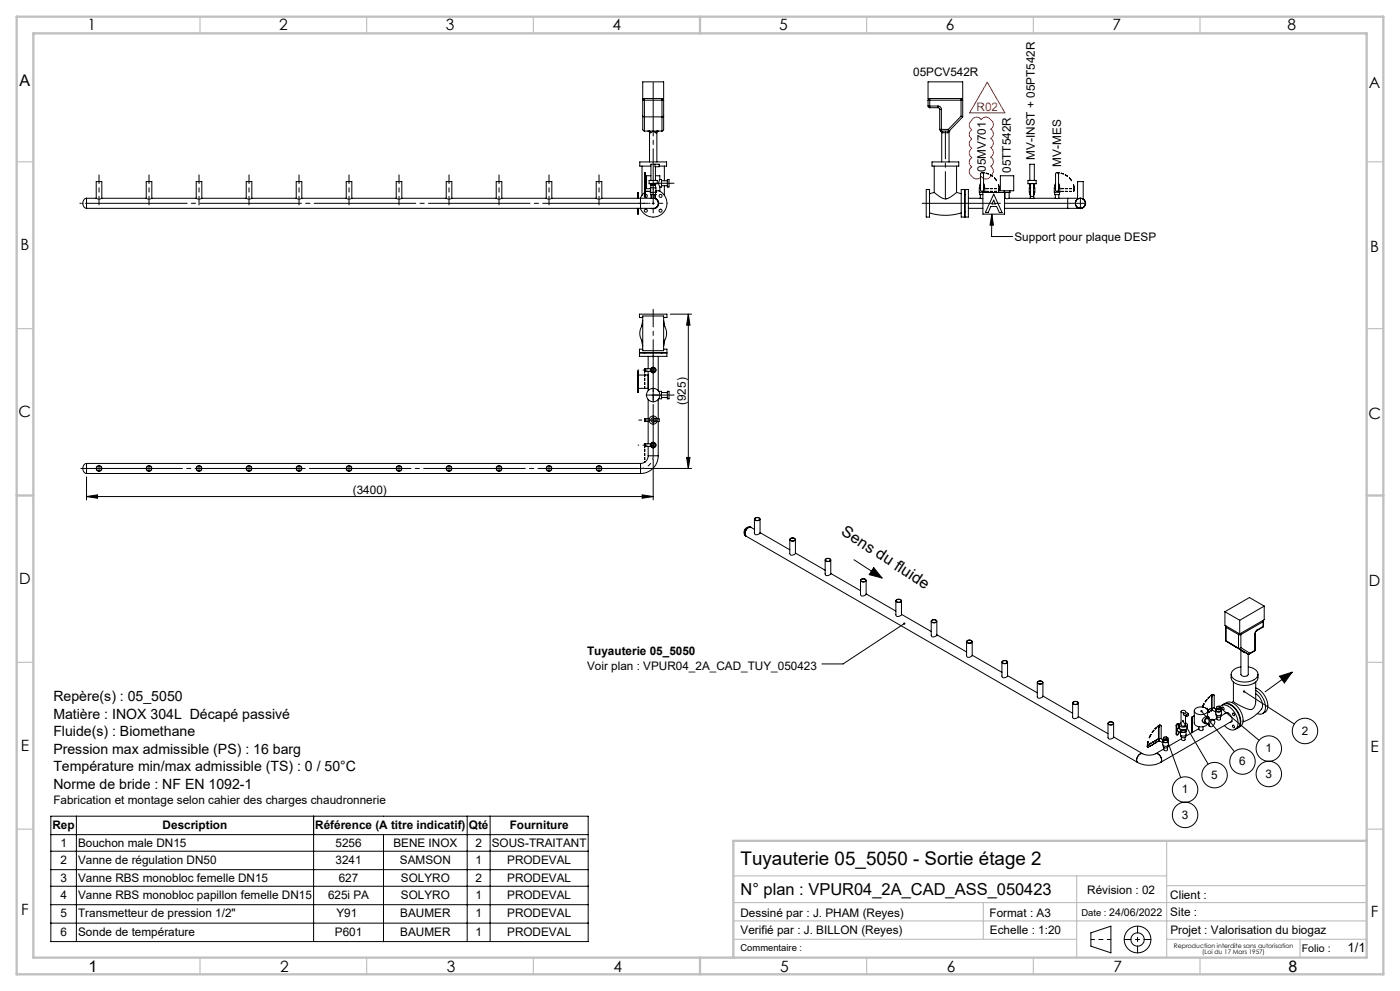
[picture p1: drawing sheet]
<svg xmlns="http://www.w3.org/2000/svg" width="420mm" height="297mm" viewBox="0 0 420 297" stroke-linecap="round" stroke-linejoin="round" font-family="sans-serif">
<g fill="none" stroke="#000" stroke-width=".3">
<path d="M192.8 34.8l.5 .2h5.4l.4-.2M192.8 30l.5-.5v.5M192.8 30h.5M192.8 30v8.8l.5 .5M192.8 24.5h6.3v5h-6.3zM193.3 39.3h5.3M193.3 30v9.3M193.3 30h5.3M194.4 39.3l.5 .5M194.8 39.3l.4 .5M194.9 39.8h.3M194.9 39.8v8.7"/>
<path d="M195.2 39.8l.3-.1a.52 .52 0 0 1 .5-.4 .52 .52 0 0 1 .5 .4l.3 .1M196.8 39.8h.3M197.1 39.8v8.7M197.1 39.3l-.3 .5M197.6 39.3l-.5 .5M198.6 30h.5M198.6 30v-.5l.5 .5M198.6 30v9.3M199.1 30v8.8l-.5 .5M278.4 31.8h.5M278.4 30h.5M278.4 31.8l.5 .5"/>
<path d="M278.4 30l.5-.5v.5M278.4 24.5h10.4v5h-10.4zM278.4 30v1.8M278.9 31.8v.5M278.9 30h9.4M278.9 30v1.8M278.9 31.8h2.5M278.9 32.3h2.5M281.4 31.8v.5M281.4 31.8l.7 .2 .3 .8M281.4 32.3l.5 .5M281.9 32.8h.5"/>
<path d="M281.9 38.8h.5M281.9 38.8l.5 .5M281.9 32.8v6M282.2 39.2h.1M282.2 39.2v.1M282.2 39.3l.3 .4M282.4 38.8v.5M282.4 39.3l.4 .5M282.4 39.3h2.3M282.4 38.8h2.1M282.4 32.8v6M282.5 39.7v8.8"/>
<path d="M282.5 39.7l.3 .1M282.8 39.8h1.6M284.5 38.8l.2 .5M284.7 39.3h.1M284.7 39.3l-.3 .5M284.7 39.3v9.2M288.3 34.8l.5 .2M288.3 30v-.5l.5 .5M288.3 30h.5M288.3 30v4.8M288.3 34.8l-3.8 4M288.8 35l-4.1 4.3"/>
<path d="M288.8 30v5M26 59.4a1.58 1.58 0 0 0-1.1 1.5 1.58 1.58 0 0 0 1.1 1.5M26 59.4v3M26 59.4h2.9M28.9 59.4a1.5 1.5 0 0 0 1.6 0M28.9 59.4v-5h1.6v5M30.5 59.4h13.4M43.9 59.4a1.5 1.5 0 0 0 1.6 0M43.9 59.4v-5h1.6v5M45.5 59.4h13.4M58.9 59.4a1.5 1.5 0 0 0 1.6 0M58.9 59.4v-5h1.6v5"/>
<path d="M60.5 59.4h13.4M73.9 59.4a1.5 1.5 0 0 0 1.6 0M73.9 59.4v-5h1.6v5M75.5 59.4h13.4M88.9 59.4a1.5 1.5 0 0 0 1.6 0M88.9 59.4v-5h1.6v5M90.5 59.4h13.4M103.9 59.4a1.5 1.5 0 0 0 1.6 0M103.9 59.4v-5h1.6v5M105.5 59.4h13.4M118.9 59.4a1.5 1.5 0 0 0 1.6 0M118.9 59.4v-5h1.6v5"/>
<path d="M120.5 59.4h13.4M133.9 59.4a1.5 1.5 0 0 0 1.6 0M133.9 59.4v-5h1.6v5M135.5 59.4h13.4M148.9 59.4a1.5 1.5 0 0 0 1.6 0M148.9 59.4v-5h1.6v5M150.5 59.4h13.4M163.9 59.4a1.5 1.5 0 0 0 1.6 0M163.9 59.4v-5h1.6v5M165.5 59.4h13.4M178.9 59.4a1.5 1.5 0 0 0 1.6 0M178.9 59.4v-5h1.6v5"/>
<path d="M180.5 59.4h11.7M191.3 59.4v-1.7l.1 1.7M192.2 59.4h3.3a1.59 1.59 0 0 1 2 1.7 1.59 1.59 0 0 1-2.2 1.3h-3.1M192.2 59.4v3M192.6 49.8v8.7M193.4 58.5v.4h.2v-.4M193.4 57.7l-1.3 1.7M193.4 51.9v.2M193.4 52.4v.4M193.4 53.3v.8M193.4 55.4v2M193.4 56.9v.5"/>
<path d="M193.4 55.4v1.5M193.4 51.8h.1M193.4 51.7h.2v.5M193.4 51.8v.1M193.4 52.1v.3M193.4 52.8v.5M193.4 54.1v1.3M193.4 57.4v1.1M193.4 58.5h.2M193.4 52.1h.1M193.4 52.8h.1M193.4 54.1h.1"/>
<path d="M193.4 52.2h.2M193.4 54.1v.1M193.4 57.4h.1M193.6 58.3a.45 .45 0 0 1 .6 .4 .45 .45 0 0 1-.6 .4 .45 .45 0 0 1-.2-.6M193.6 56.5h1.5M193.6 52.2v4.7h-.2M193.6 57.3v1.2M193.9 57.3l-.3 .2M194.7 54.1h2.5v1h-2.5zM195.1 57.3l.1 .4M195.1 56.6v-.3h1.7v1.4h-.1M195.1 57.3v.3h1.7"/>
<path d="M195.1 56.6v.7M195.1 57.3l-1.7 .1M195.2 58.3h.1M195.2 58.3h1.5M195.2 58.3l.1 1.1M195.2 57.6v.7M195.3 49.8h-3.4v-1.3h8.1v1.3h-2.2M195.3 52.7h-1.3v3.8M195.3 55.1v.5M195.3 55.2h1.3M195.3 55.5h1.3M195.4 55.5v.1"/>
<path d="M195.4 58.3v1.1M195.6 55.2v.3M196.3 55.2v.3M196.5 55.5v.1M196.5 58.3v1.2M196.5 49.2h-1.2v4.9M196.5 49.2h1.3v.8h-1.3zM196.6 59.4a1.62 1.62 0 0 1 .9 2.1 1.62 1.62 0 0 1-2.1 .9M196.6 59.5a1.59 1.59 0 0 1 .8 2 1.59 1.59 0 0 1-1.9 .9M196.6 52.7h1.4v1.1M196.6 50v4.1M196.6 55.1l.1 1.2"/>
<path d="M196.7 58.3h.1M196.7 55.6h-1.5v.7M196.7 58.3l-.1 1.3M196.7 57.6v.7M197.7 57.2a4.1 4.1 0 0 1 1.1 6.7 4.1 4.1 0 0 1-6.7-1.5M198 53.8a2 2 0 0 0 0 2.2M198 53.8h.5v2.2h-.5M198 56v1.2h-1.2M198.5 55.7h1.7M198.5 54.2h1.7M199.3 49.8v4.4M199.3 55.7v2.8"/>
<path d="M200.2 53.8h.5v2.2h-.5zM277.9 56.8h1v8.3h-1zM279.6 48.5h8v1.3h-8zM280.3 57.7l-1.4 .4M280.3 49.8v7.9M280.3 57.7l.1 .1a6.7 6.7 0 0 0 3.5 1.8l1.1-.5 2-1.4M287 57.7l1.4 .4M287 49.8v7.9M288.4 56.8h1v8.3h-1zM289.4 58.4h.2M289.6 56.8h.9v8.3h-.9zM290.5 59.4h3.6"/>
<path d="M293.9 57.6v.7h1M294.1 59.4l.8 .1M294.1 55.5v.1M294.1 58.3v1.1M294.2 56.3h-.4v1.3h1.7v-1.3h-.4M294.2 55.6h-.3v.7M294.2 55.2v.3M294.6 57.3h.6M294.6 57.3v.1M294.9 57.7h6.5v6.5h-6.5zM295 56.9l-.4 .4M295 56.9h.1"/>
<path d="M295.1 56.9v-4.7l-.3-.4h.4a.77 .77 0 0 0-1 .4v4.7l.4 .5M295.1 55.6h.2v.7M295.1 56.5h.1h-.1M295.1 55.2v.3M295.1 55.5v.1M295.2 57.3v.1M295.3 57.6v.1M295.9 51.9l.6 .2zM295.9 57.3h.6M295.9 56.5h.6zM295.9 57.3v.1M296.5 52.1h.1"/>
<path d="M296.5 57.3v.1M297.1 52.4l.6 .4zM297.1 57.3h.6M297.1 56.5h.6zM297.1 57.3v.1M297.7 52.8h.1M297.7 57.3v.1M298.1 58.2l2.5 5.5h-.8l-.8-1.8h-1.7l-.9 1.8h-.8zM298.1 60l.5 1.1h-1zM298.3 53.3l.6 .9zM298.3 57.3h.6M298.3 56.5h.6z"/>
<path d="M298.3 57.3v.1M298.9 57.3v.1M299.6 55.4l.2 1.5-.2 .5 .2-.4zM300.1 52.7h4v4.5h-4zM301.2 57.2v.5h1.8v-.5M301.4 59.4h.1M301.5 59.4h1.2M301.5 59.4v-1.7h1.2v1.7M301.6 57.7h.1M302.6 57.7h.1M302.7 59.4h6.4M308.9 55.6h.3"/>
<path d="M308.9 57.6v.7h.3M308.9 54.1v-4.9h1.4v4.9M308.9 55.1v1.2M309.1 59.4h1M309.1 58.3v1.1M309.2 56.3h-.4v1.3h.4M309.3 55.1h-.9v-1h2.4v1h-.9M309.3 55.1l.5-.1 .3 .4v3.2l-.4 .3-.5-.4zM310.1 56.3h.4v1.3h-.4M310.1 55.6h.2v.7M310.1 59.4h6.5M310.1 58.3v1.1"/>
<path d="M310.3 55.1v.5M310.3 57.6v.7h-.2M316.4 57.6v.7h1.4v-.7M316.6 59.4h1M316.6 55.5v.1M316.6 58.3v1.1M316.7 56.3h-.4v1.3h1.7v-1.3h-.4M316.7 55.6h-.3v.7M316.7 55.2v.3M317.1 57.3h.6M317.1 57.3v.1M317.5 56.9l-.4 .4"/>
<path d="M317.5 56.9h.1M317.6 56.9v-4.7l-.3-.4h.4a.77 .77 0 0 0-1 .4v4.7l.4 .5M317.6 55.6h.2v.7M317.6 56.5h.1h-.1M317.6 55.2v.3M317.6 59.4h2.7M317.6 55.5v.1M317.6 58.3v1.1M317.7 57.3v.1M318.4 51.9l.6 .2zM318.4 57.3h.6M318.4 56.5h.6z"/>
<path d="M318.4 57.3v.1M319 52.1h.1M319 57.3v.1M319.6 52.4l.6 .4zM319.6 57.3h.6M319.6 56.5h.6zM319.6 57.3v.1M320.2 52.8h.1M320.2 57.3v.1M320.3 59.4h3M320.3 59.4v3M320.8 53.3l.6 .9z"/>
<path d="M320.8 57.3h.6M320.8 56.5h.6zM320.8 57.3v.1M321.4 57.3v.1M322.1 55.4l.2 1.5-.2 .5 .2-.4zM323.3 54.4h1.7v5.3a1.51 1.51 0 0 1 .2 2.2 1.51 1.51 0 0 1-2.2 0 1.51 1.51 0 0 1 .3-2.2zM26 62.4h166.2M191.3 62.4v1.8l.1-1.8M195.8 60.9h.3M196 60.8v.3M278.9 63.8a15.9 15.9 0 0 0 9.5 0M289.4 63.5h.2"/>
<path d="M290.5 62.4h4.4M297.6 64.2l-.1 6.7h6.3M297.6 64.2l.4 3.3h-1zM301.4 62.4h18.9M320.3 62.4h3.8M324 60.9h.2M324.1 60.8v.3M192.8 96.1l-.3 1.8M192.8 97.4a4 4 0 0 0 0 5M192.8 94.7h6.3v10.4h-6.3zM192.8 95.1h-1v-1h8.3v1h-1M199.1 96.1l.3 1.8"/>
<path d="M199.1 97.4a4 4 0 0 1 0 5M201.1 94.1h6.4M206.5 94.1v46.3M206.5 94.1l.5 3.4h-1zM191.3 111.1l.1 6.5zM191.4 116.4h3M191.4 112.4h3M191.8 105.8h8.3v1h-8.3zM192.5 101.9l.3 1.8M192.8 104.6h-1v1h8.3v-1h-1M193.4 112.1v.7zM193.4 113.4v.6z"/>
<path d="M193.4 114.6v.6zM193.4 115.8v.3zM193.4 110.9v.6zM193.4 105.6v.2M193.6 110.4v.9h-.2M193.6 111.3h1.6M194.4 106.8v3.7M194.4 111.3v5.8M194.4 119.7v5.8M195.2 110.5l-1.8-.1v.5M195.6 110.3h.7l.3 .6-.3 .6h-.7l-.3-.6zM195.8 118.4h.3"/>
<path d="M195.8 110.9h.3M196 110.8v.2M196 118.3v.2M197.5 106.8v10.3M197.5 119.7v5.8M197.6 117.3h.9v2.2h-.9M198.5 119.1h1.7M198.5 117.6h1.7M198.5 105.6v.2M199.4 101.9l-.3 1.8M200.2 117.3h.5v2.2h-.5zM26 138.9a1.58 1.58 0 0 0-1.1 1.5 1.58 1.58 0 0 0 1.1 1.5"/>
<path d="M26 138.9v3M26 138.9h166.2M192.2 138.9v3M193.4 138.5l-1.2 .4M193.4 134.6v.7zM193.4 135.9v.6zM193.4 137.1v.6zM193.4 138.3v.3zM193.4 133.4v.6zM193.6 125.4v.9h-.2v-.9l1.4 .1M193.6 132.9v.9h-.2M193.6 126.3h1.2"/>
<path d="M193.6 133.8h1.6M194.4 136.6l-.2 1-.8 .9M194.4 136.6h3.1M194.4 126.3v6.7M194.4 133.8v2.8M195.2 133l-1.8-.1v.5M195.5 125.4l.5-.2 .5 .3h1.3v.8h-1.3a.67 .67 0 0 1-1 .1 .67 .67 0 0 1 0-1zM195.6 132.8h.7l.3 .6-.3 .6h-.7l-.3-.6zM195.8 125.9h.3M195.8 133.4h.3M196 125.8v.2M196 133.3v.2"/>
<path d="M196 137.6v12.2M197.1 125.5a1.22 1.22 0 0 0-1.9-.6 1.22 1.22 0 0 0 0 2 1.22 1.22 0 0 0 1.9-.6M197.5 126.3v10.3M197.5 136.6a5.3 5.3 0 0 1-5.3 5.3M206 137.1h1l-.5 3.3zM26 148.8l3.3-.5v1zM26 142.9v6.9M26 148.8h170M26 141.9h166.2M29.6 140.4h.2M29.7 140.3v.2M44.6 140.4h.2"/>
<path d="M44.7 140.3v.2M59.6 140.4h.2M59.7 140.3v.2M74.6 140.4h.2M74.7 140.3v.2M89.6 140.4h.2M89.7 140.3v.2M104.6 140.4h.2M104.7 140.3v.2M119.6 140.4h.2M119.7 140.3v.2M134.6 140.4h.2"/>
<path d="M134.7 140.3v.2M149.6 140.4h.2M149.7 140.3v.2M164.6 140.4h.2M164.7 140.3v.2M179.6 140.4h.2M179.7 140.3v.2M192.7 148.3l3.3 .5-3.3 .5zM193.2 140.4h14.3M225.3 158a1.53 1.53 0 0 0-1.9 .7 1.53 1.53 0 0 0 .4 2M225.3 158a1.74 1.74 0 0 0-1.5 2.7M225.3 158l1 .7"/>
<path d="M226.3 155.6v4.1a.95 .95 0 0 0 1.7 0v-4.1M226.5 155.3a.82 .82 0 0 1 .9-.3 .82 .82 0 0 1 .5 .8 .85 .85 0 0 1-.9 .3 .85 .85 0 0 1-.6-.7zM226.5 155.4a.73 .73 0 0 1 .8-.3 .73 .73 0 0 1 .5 .7 .73 .73 0 0 1-.8 .2 .73 .73 0 0 1-.5-.6zM228 159.6l8.9 5.2M223.8 160.7l117.5 67.8M236.9 161.7v4.2a.95 .95 0 0 0 1.7 0v-4.2M237.1 161.4a.82 .82 0 0 1 .9-.2 .82 .82 0 0 1 .5 .7 .85 .85 0 0 1-.9 .3 .85 .85 0 0 1-.6-.7zM237.1 161.5a.73 .73 0 0 1 .8-.3 .73 .73 0 0 1 .5 .7 .73 .73 0 0 1-.8 .3 .73 .73 0 0 1-.5-.7zM238.6 165.7l8.9 5.2M247.5 167.8v4.2a.95 .95 0 0 0 1.7 0v-4.2M247.7 167.6a.82 .82 0 0 1 .9-.3 .82 .82 0 0 1 .5 .7 .85 .85 0 0 1-.9 .3 .85 .85 0 0 1-.6-.7zM247.7 167.6a.73 .73 0 0 1 .8-.3 .73 .73 0 0 1 .6 .7 .73 .73 0 0 1-.9 .3 .73 .73 0 0 1-.5-.7z"/>
<path d="M249.2 171.9l9 5.1M256.2 167.8l8.4 5.4M258.2 173.9v4.2a.95 .95 0 0 0 1.6 0M258.3 173.7a.82 .82 0 0 1 .9-.3 .82 .82 0 0 1 .5 .8 .85 .85 0 0 1-.9 .2 .85 .85 0 0 1-.6-.7zM258.3 173.7a.73 .73 0 0 1 .8-.2 .73 .73 0 0 1 .6 .6 .73 .73 0 0 1-.8 .3 .73 .73 0 0 1-.6-.7zM259.8 178l9 5.1M259.8 173.9v4.2M262.1 170.1l2.5 3.1-3.8-1zM268.9 179.8a.82 .82 0 0 1 .9-.3 .82 .82 0 0 1 .5 .8 .85 .85 0 0 1-.9 .3 .85 .85 0 0 1-.6-.7zM268.9 179.9a.73 .73 0 0 1 .8-.3 .73 .73 0 0 1 .6 .7 .73 .73 0 0 1-.8 .2 .73 .73 0 0 1-.6-.6zM268.8 180.1v4.1a.95 .95 0 0 0 1.6 0v-4.1M270.4 184.1l9 5.2"/>
<path d="M271.3 186.9l-18.4 12.1h-6.3M279.4 186.2v4.2a.95 .95 0 0 0 1.7 0v-4.2M279.5 185.9a.82 .82 0 0 1 .9-.2 .82 .82 0 0 1 .6 .7 .85 .85 0 0 1-.9 .3 .85 .85 0 0 1-.7-.7zM279.5 186a.73 .73 0 0 1 .8-.3 .73 .73 0 0 1 .6 .7 .73 .73 0 0 1-.8 .3 .73 .73 0 0 1-.6-.7zM281.1 190.2l8.9 5.2M290 192.3v4.2a.95 .95 0 0 0 1.7 0v-4.2M290.1 192a.82 .82 0 0 1 .9-.2 .82 .82 0 0 1 .6 .7 .85 .85 0 0 1-.9 .3 .85 .85 0 0 1-.7-.7zM290.2 192.1a.73 .73 0 0 1 .8-.3 .73 .73 0 0 1 .5 .7 .73 .73 0 0 1-.8 .3 .73 .73 0 0 1-.5-.7zM291.7 196.4l8.9 5.1M300.6 198.4v4.2a.95 .95 0 0 0 1.7 0v-4.2M300.7 198.2a.82 .82 0 0 1 .9-.3 .82 .82 0 0 1 .6 .8 .85 .85 0 0 1-.9 .2 .85 .85 0 0 1-.6-.7zM300.8 198.2a.73 .73 0 0 1 .8-.2 .73 .73 0 0 1 .5 .6 .73 .73 0 0 1-.8 .3 .73 .73 0 0 1-.5-.7z"/>
<path d="M367.5 183.3l4.4 2.6M367.5 183.3v4.1l4.4 2.6M367.7 187.8l.1 4.3M367.7 187.8l.1 .2M367.7 187.6v.2M367.8 192.1l2.9 1.8M367.8 188l3.8 2.2M367.8 188v4.1M367.8 192.1l3.8 2.2M367.9 187.7l-.1 .3M370.7 193.9h.1M370.7 193.9l3.8 2.2"/>
<path d="M371.6 190.2h.7M371.6 190.2v4.1M371.6 194.3l2.9 1.8M371.7 189.8l-.1 .4M371.9 185.9v4.1M372.1 194.7l.2 .2M372.2 189.8l.1 .4M372.3 194.1l-.7 .2M372.3 190.2v3.9M372.3 194.1l2.7 1.7M372.3 194.9v7.2a1.27 1.27 0 0 0 2.2 0v-6M372.3 199.9a2.68 2.68 0 0 0-2.9 2.6 4.9 4.9 0 0 0 6 1.6 1.97 1.97 0 0 0 1.7-2.9l-1.1-.9-1.5-.4"/>
<path d="M372.3 194.9l1.1 .7M373.4 195.4v.2M373.6 195.6h-.2M375 195.8l-.5 .3M376.3 195.1l-1.5 1M376.4 194.9l-.1 .2M376.4 190v4.9M376.4 194.9l-1.4 .9M376.6 194.7l-.3 .4M376.6 189.8l-.2 .2M376.6 194.7l-.2 .2M376.6 189.8v4.9"/>
<path d="M377 189l-.4 .8M377.1 188.8l-.5 .6-.2 .6M377.1 188.8l-.1 .2M378.8 186l.1 .3M378.8 188l-1.8 1M378.9 187.8l-.1 .2M378.9 186.3l-6.6 3.9M378.9 186.3v1.5M378.9 187.8l-1.8 1M379 185.9l.1 .2M379.1 187.6l-.3 .4M379.1 186.1l-.2 .2"/>
<path d="M379.1 187.6l-.2 .2M379.1 186.1v1.5M379.3 181.6l-7.4 4.3M379.3 181.6l-4.5-2.5-7.3 4.2M379.3 181.6v4.1l-7.4 4.3M302.3 202.5l8.9 5.1M311.2 204.6v4.1a.95 .95 0 0 0 1.7 0v-4.1M311.3 204.3a.82 .82 0 0 1 .9-.3 .82 .82 0 0 1 .6 .8 .85 .85 0 0 1-.9 .3 .85 .85 0 0 1-.6-.7zM311.4 204.4a.73 .73 0 0 1 .8-.3 .73 .73 0 0 1 .5 .6 .73 .73 0 0 1-.8 .3 .73 .73 0 0 1-.5-.6zM312.9 208.6l8.9 5.2M321.8 210.7v4.2a.95 .95 0 0 0 1.7 0v-4.2M321.9 210.4a.82 .82 0 0 1 .9-.3 .82 .82 0 0 1 .6 .8 .85 .85 0 0 1-.9 .3 .85 .85 0 0 1-.6-.7z"/>
<path d="M322 210.5a.73 .73 0 0 1 .8-.3 .73 .73 0 0 1 .5 .7 .73 .73 0 0 1-.8 .2 .73 .73 0 0 1-.5-.6zM323.5 214.7l8.9 5.2M332.4 216.8v4.2a.95 .95 0 0 0 1.7 0v-4.2M332.5 216.5a.82 .82 0 0 1 .9-.2 .82 .82 0 0 1 .6 .7 .85 .85 0 0 1-.9 .3 .85 .85 0 0 1-.6-.7zM332.6 216.6a.73 .73 0 0 1 .8-.3 .73 .73 0 0 1 .5 .7 .73 .73 0 0 1-.8 .3 .73 .73 0 0 1-.5-.7zM345.7 219.4v.1M346.1 218.9h.1M346.1 218.9l-.4 .6M346.1 218.9l-.4 .5M346.5 218.4h.1M347 218l-.4 .4M347 218l-.5 .4"/>
<path d="M347.4 217.6h.1M347.4 217.6v.1M347.5 217.6v.1M347.5 217.9l.2 .1M347.5 217.9v3.9M347.7 217.5l-.2 .4M347.7 218l.2-.5 .4-.1 .1 4M347.7 218v3.9M347.9 217.3l.4 .1M347.9 217.3l-.5 .3M347.9 217.3v.1M347.9 217.4l-.4 .3"/>
<path d="M347.9 217.4l-.4 .2M352.8 220l.3 .3M352.8 217.4l.2 .1M352.8 220l.2 .1M352.8 217.4v2.6M353 217.5l.2-.4 .4-.1 .1 1.3M353 217.5v2.6M353.6 217l-.5-.1-.3 .5M353.7 219.3l-.2 .8-.3 .2-.2-.2M353.8 217.2v.8a1.41 1.41 0 0 0 2.4 0v-.8M354.1 219v1.1a.97 .97 0 0 0 1.7 0v-1.1M354.3 218.6v.4a.82 .82 0 0 0 1.4 0v-.4"/>
<path d="M354.3 218.8a.78 .78 0 0 0 .5 .8 .78 .78 0 0 0 .9-.3v-.5M354.3 218.7l-.9-.4-.3 .4v.3l1 .6M354.3 213.3v3.9a.78 .78 0 0 0 1.4 0v-2.6M354.3 216.6a.65 .65 0 0 0-.5 .8 .65 .65 0 0 0 .8 .5 .98 .98 0 0 0 1.1 0 .98 .98 0 0 0 .4-1l-.4-.3M354.4 218.7l.6 .2 .6-.2M354.9 216.1l7.5 12.9M355.1 213.6l.9 .6M355.1 213.6v.7l.9 .5M355.6 213.3a.65 .65 0 0 0-.6-.4 .65 .65 0 0 0-.6 .5l.7 .2M355.6 213.3l.9 .5M355.7 213.3h.1M356 214.2v.6"/>
<path d="M356.5 213.8l-.5 .4M356.5 213.8v.7l-.5 .3M357.6 214.9v.1M357.6 214.9v4.7M357.6 215v4.6M358.3 213v3.7a2.38 2.38 0 0 0 4 .2M358.3 214.5l-.7 .4M358.3 214.6l-.7 .4M358.5 212.5a2.49 2.49 0 0 1 3.8 .5 2.37 2.37 0 0 1-3.6 .7l-.4-.6zM359.6 217.8l.1 .8 .7 .4 .5-.3v-.9M359.7 218.4l-4 2.3M360.4 213.1l9.9 12.2"/>
<path d="M360.7 211.9h.1M360.7 211.8h.1M360.7 211.8v.1M361.2 211l-.5 .8M361.6 210.2v.1M361.6 210.3h.1M362 209.7l-.4 .5M362 209.7h.1M362.1 209.7l-.5 .6M362.2 212.3l-.2 .1M362.2 212.3v.4M362.3 216.9h.1"/>
<path d="M362.3 213v1.7M362.5 212.8h.1M362.5 213.5h.1M362.6 214.9l-.5-.3-.6 .3a1.01 1.01 0 0 0-.7 .7 1.01 1.01 0 0 0 .2 1l.5 .3M362.9 215.5a.61 .61 0 0 0-.6-.7 .61 .61 0 0 0-.7 .5 .8 .8 0 0 0-.4 .9 .8 .8 0 0 0 .7 .7l.2-.1M362.9 208.8l-.4 .4M362.9 212.5v.1M362.9 213.2v.1M362.9 208.8h.1M362.9 213.3l-.4 .2M362.9 212.6l-.4 .2M363.2 215.7l-.8-.5a.87 .87 0 0 0-.7 1.3l.8 .5"/>
<path d="M363.3 208.4l.1 .1M363.3 212.3h.1M363.3 213h.1M363.4 208.5h.1M363.4 212.3h.1M363.4 213h.1M363.4 216.1a.65 .65 0 0 1 1-.1 .65 .65 0 0 1-.1 1 .79 .79 0 0 1-.5 .7 .79 .79 0 0 1-.9-.2l.1-.7zM363.5 212.2l-.2 .1M363.5 208.7l.1 .1M363.5 212.3l.1 .4M363.5 212.2h.1M363.5 208.7v3.5"/>
<path d="M363.5 212.2l-.1 .1M363.5 212.2v.1M363.5 212.6l1.3 .8M363.6 208.4l-.1 .3M363.6 208.8l.2-.5h.4l.1 3.9M363.6 208.8v3.9M363.7 212.8l-.4 .2M363.7 212.8l-.3 .2M363.8 208.2h.4M363.8 208.2l-.5 .2M363.8 208.2h.1M363.8 208.2l-.4 .3"/>
<path d="M364.2 215.8l-.3-.2a1.3 1.3 0 0 0-1.2 2l.4 .2M364.8 212.9v1.1a.97 .97 0 0 0 1.6 0v-1.1M364.9 212.6l-.8-.5-.5 .6M364.9 212.3v.6a.82 .82 0 0 0 1.4 0v-.6M364.9 212.7a.78 .78 0 0 0 .5 .8 .78 .78 0 0 0 .9-.4v-.4M364.9 214.3v.3a.82 .82 0 0 0 1.4 0M364.9 212.2a.65 .65 0 0 0 .7 .5 .65 .65 0 0 0 .6-.5M364.9 212.1l.5 .3M364.9 212.1v.3l.5 .3M365.1 214.8v.8l.6 .2 .4-.2v-.8M365.1 215.3l-.9 .5M365.4 212.4v.3"/>
<path d="M365.8 211.9l11.9 10M365.8 212.6h-.2M366 211.8a2.4 2.4 0 0 1 3.6 .8 5 5 0 0 1 1.3 5.7 2.5 2.5 0 0 1-3.6-.9M366.1 212.3l-.7 .1M366.1 212.3v.3M366.1 212.6l-.7 .1M366.2 211.9l-.4-.3-.7 .1-.2 .4M366.2 211.9l-.1 .4M366.2 211.9v.3M366.2 212.2l-.1 .4M366.3 214.3v.3M366.4 211.5l.7-.4a3.6 3.6 0 0 1 4.1 2.3 3.6 3.6 0 0 1 0 4.8l-.6 .4"/>
<path d="M366.7 212a.4 .4 0 0 1 .5 .2 .4 .4 0 0 1-.2 .5zM367.2 211a3.4 3.4 0 0 1 4 2.1 3.8 3.8 0 0 1 .2 5l-.1 .1M367.2 211l.7-.4a3.6 3.6 0 0 1 4.2 2.4 3.6 3.6 0 0 1 0 4.7l-.7 .4M367.4 213.9a1.01 1.01 0 0 1 1.8 .4 1.22 1.22 0 0 1-.3 2.2M368 213.6l-1.7 .9M368 213.5l-.1 .1M368 213.5v.1M369.4 202.1v1a3.8 3.8 0 0 0 4.5 2.3 3.3 3.3 0 0 0 3.5-2.3v-1M369.5 216.2l-21.3 12.3M369.8 213.8a.4 .4 0 0 1 .5 .2 .4 .4 0 0 1-.2 .5zM369.8 217.4a.4 .4 0 0 1 .5 .2 .4 .4 0 0 1-.2 .5zM370 210.2l-.4 .4"/>
<path d="M370 204.4v5.8l1.7 1.1a6.9 6.9 0 0 0 4 1.2 2.71 2.71 0 0 0 1-2.3v-5.8M373.2 207.2l15.1 9.8M376.7 207.9a3.8 3.8 0 0 1 1.7 4.6 11.7 11.7 0 0 1-5.5 3.8M376.7 206.9a5.6 5.6 0 0 1 2.6 6.5l-1 .6-1.1-.1M376.7 206.2a5.7 5.7 0 0 1 3.4 6.7l-1.3 .9M383.9 202.7l3.7-1.2-2.3 3.2zM387.6 201.5l-8.1 5.8M334.1 220.9l8.7 5a1.75 1.75 0 0 0-1.5 2.6M341.3 228.5a7.4 7.4 0 0 0 6.9 0M344.2 223.7l.1 .2M344.2 223.7h.1M344.2 223.7l.2 .2"/>
<path d="M344.3 223.9h.1M344.4 223.9h.1M344.4 222.3l-.2 1.4M344.4 222.3l-.1 1.2 .1-.2M344.4 223.3v.6M344.4 223.3l-.1 .1M344.8 221h.1M344.8 223h.1M344.8 221v.1M344.8 223.7h.1M345.3 220.1l-.5 .9M345.3 220.1l-.5 1"/>
<path d="M345.3 222.8l-.5 .2M345.3 222.8h.1M345.3 223.4l-.5 .3M345.7 223.2h.1M345.7 222.5h.1M346.1 222.2l-.4 .3M346.1 222.2h.1M346.1 222.2v.1M346.1 222.9v.1M346.1 222.9l-.4 .3M346.5 222h.1M346.5 222.7l.5-.3z"/>
<path d="M346.7 225.9l-1.5 .4-1.5-.1a1.68 1.68 0 0 0-2.2 .2 1.68 1.68 0 0 0-.2 2.1M346.7 225.9a1.74 1.74 0 0 1 1.5 2.6M346.7 225.9a1.75 1.75 0 0 1 1.5 2.6M347 221.7l-.4 .3M347 221.7v.1M347 222.4v.1M347 221.7l-.5 .3M347.4 222.2l.4-.2-.3 .2M347.4 221.5h.1M347.4 222.2h.1M347.5 221.5h.1M347.5 222.2h.1"/>
<path d="M347.5 221.4l-.1 .1M347.5 221.8l.2 .1M347.5 221.4h.1M347.6 221.4l-.1 .1M347.6 221.8l1.2 .8M347.8 222l-.3 .2M348.8 222.1v1.1a.97 .97 0 0 0 1.7 0v-1.1M349 221.8l-.8-.5-.5 .6M349 221.5v.6a.82 .82 0 0 0 1.4 0v-.6M349 221.8a.78 .78 0 0 0 .5 .9 .78 .78 0 0 0 .9-.4v-.5M349 223.4v.4a.82 .82 0 0 0 1.4 0M349 221.3a.65 .65 0 0 0 .7 .6 .65 .65 0 0 0 .6-.6"/>
<path d="M349 221.3l.5 .3M349 221.3v.3l.5 .2M349.1 224l.1 .8 .6 .2 .4-.2v-.8M349.1 224.5l-2.4 1.4M349.5 221.6v.2M349.9 221.8h-.2M349.9 221.2l4.3 11.9M350.2 221.5l-.7 .1M350.2 221.5v.2M350.2 221.7l-.7 .1M350.3 221.1l-.4-.3-.7 .1-.2 .4M350.3 221.1l-.1 .4"/>
<path d="M350.3 221.1l-.1 .6M350.4 223.4v.4M354.3 220.4l.2 .6M354.5 221v.7l.6 .2 .4-.2v-.7M354.5 221.4l-4.1 2.3M355.7 220.4l-.2 .6h-1M15.3 244.6h161.2v37.6h-161.2zM15.3 250.1h161.2M15.3 255.1h161.2M22.9 244.6v37.6M94.1 244.6v37.6M115.1 250.1v32.1"/>
<path d="M140.2 244.6v37.6M147 244.6v37.6M15.3 260.6h161.2M15.3 265.6h161.2M15.3 271.1h161.2M15.3 276.7h161.2M327.3 279.6l6-2v8l-6-2z"/>
<circle cx="198.2" cy="58.7" r=".45"/>
<circle cx="193.7" cy="63.1" r=".45"/>
<circle cx="198.2" cy="63.1" r=".45"/>
<circle cx="324.1" cy="60.9" r="1.51"/>
<circle cx="196" cy="110.9" r=".84"/>
<circle cx="196" cy="110.9" r=".71"/>
<circle cx="196" cy="118.4" r="2"/>
<circle cx="196" cy="133.4" r=".84"/>
<circle cx="196" cy="133.4" r=".71"/>
<circle cx="29.7" cy="140.4" r=".84"/>
<circle cx="29.7" cy="140.4" r=".74"/>
<circle cx="44.7" cy="140.4" r=".74"/>
<circle cx="44.7" cy="140.4" r=".84"/>
<circle cx="59.7" cy="140.4" r=".74"/>
<circle cx="59.7" cy="140.4" r=".84"/>
<circle cx="74.7" cy="140.4" r=".84"/>
<circle cx="74.7" cy="140.4" r=".74"/>
<circle cx="89.7" cy="140.4" r=".74"/>
<circle cx="89.7" cy="140.4" r=".84"/>
<circle cx="104.7" cy="140.4" r=".74"/>
<circle cx="104.7" cy="140.4" r=".84"/>
<circle cx="119.7" cy="140.4" r=".84"/>
<circle cx="119.7" cy="140.4" r=".74"/>
<circle cx="134.7" cy="140.4" r=".74"/>
<circle cx="134.7" cy="140.4" r=".84"/>
<circle cx="149.7" cy="140.4" r=".74"/>
<circle cx="149.7" cy="140.4" r=".84"/>
<circle cx="164.7" cy="140.4" r=".74"/>
<circle cx="164.7" cy="140.4" r=".84"/>
<circle cx="179.7" cy="140.4" r=".74"/>
<circle cx="179.7" cy="140.4" r=".84"/>
<circle cx="391.5" cy="219.1" r="3.8"/>
<circle cx="355.5" cy="236.6" r="3.8"/>
<circle cx="364.4" cy="232.3" r="3.8"/>
<circle cx="372.7" cy="228.2" r="3.8"/>
<circle cx="380.6" cy="224.3" r="3.8"/>
<circle cx="380.6" cy="232" r="3.8"/>
<circle cx="355.5" cy="244.2" r="3.8"/>
<circle cx="341.3" cy="281.6" r="4"/>
<circle cx="341.3" cy="281.6" r="2"/>
</g>
<path d="M341.3 277.6v8M345.3 281.6h-8" fill="none" stroke="#000" stroke-width=".3" stroke-dasharray="30.5 1.3 1.3 1.3" stroke-dashoffset="28.4"/>
<path d="M327.3 281.6h6" fill="none" stroke="#000" stroke-width=".3" stroke-dasharray="30.5 1.3 1.3 1.3" stroke-dashoffset="29.4"/>
<g fill="none" stroke="#c0c0c0" stroke-width=".35">
<path d="M60 5v5M110 5v5M160 5v5M260 5v5M310 5v5M360 5v5M5 48.5h5M410 48.5h5M5 98.5h5M410 98.5h5M5 198.5h5M410 198.5h5"/>
<path d="M5 248.5h5M350 252v35M410 248.5h5M220 262.5h130M220 276h190M220 270.5h190M295 270.5v11M323 262.5v24.5M350 265.4h60M60 287v5M110 287v5M160 287v5"/>
<path d="M220 281.5h103M260 287v5M310 287v5M350 281.5h60M360 287v5M390 281.5v5.5"/>
</g>
<path d="M5 5h410v287h-410zM10 10h400v277h-400zM210 5v5M5 148.5h5M410 148.5h5M410 252h-190v35M210 287v5" fill="none" stroke="#c0c0c0" stroke-width=".7"/>
<g fill="#000">
<path d="M262.1 170.1l-.7 1.1 3.2 2zM261.4 171.2l-.6 1 3.8 1z" fill-rule="evenodd"/>
<path d="M383.9 202.7l.7 1 3-2.2zM384.6 203.7l.7 1 2.3-3.2z" fill-rule="evenodd"/>
</g>
<path d="M192.2 140.4a3.8 3.8 0 0 0 3.8-3.8" fill="none" stroke="#000" stroke-width=".3" stroke-dasharray="30.5 1.3 1.3 1.3" stroke-dashoffset="29.4" stroke-linecap="butt"/>
<path d="M291.9 35.5a1.59 1.59 0 0 1 2.5 .4 1.76 1.76 0 0 1 3.1 .2 1.6 1.6 0 0 1-.3 2.6 1.6 1.6 0 0 1 0 2.8 1.59 1.59 0 0 1 0 2.8 1.6 1.6 0 0 1 0 2.8 1.6 1.6 0 0 1 0 2.8 1.59 1.59 0 0 1 0 2.8 1.55 1.55 0 0 1-1.4 1 1.55 1.55 0 0 1-1.4-.9 1.75 1.75 0 0 1-3.1-.2 1.6 1.6 0 0 1 .3-2.6 1.59 1.59 0 0 1 0-2.8 1.6 1.6 0 0 1 0-2.8 1.6 1.6 0 0 1 0-2.7 1.59 1.59 0 0 1 0-2.8 1.6 1.6 0 0 1 0-2.8zM296.2 24.6l5.3 9.2h-10.6z" fill="none" stroke="#f00" stroke-width=".3"/>
<path d="M196 24.7v35.9" fill="none" stroke="#000" stroke-width=".3" stroke-dasharray="30.5 1.3 1.3 1.3" stroke-dashoffset="14.4"/>
<g fill="none" stroke="#000" stroke-width=".3" stroke-dasharray="30.5 1.3 1.3 1.3">
<path d="M198.5 54.9h-2.5M202.2 54.9h-3.7M323.9 60.9h-1.4M324.1 60.7v-1.4M324.1 61.2v1.4M324.4 60.9h1.3M195.7 118.4h-1.9M195.7 110.9h-.7M196 118.1v-1.8M196 118.6v1.9M196 110.6v-.7M196 111.1v.8"/>
<path d="M196.2 118.4h1.9M196.2 110.9h.7M198.5 118.4h-2.9M202.2 118.4h-3.7M195.7 125.9h-1.1M195.7 133.4h-.7M196 125.6v-1.1M196 126.1v1.1M196 133.1v-.7M196 133.6v.8M196.2 125.9h1.1M196.2 133.4h.7"/>
<path d="M29.5 140.4h-.8M29.7 140.1v-.7M29.7 140.6v.8M30 140.4h.7M44.5 140.4h-.7M44.7 140.1v-.6M44.7 140.6v.7M45 140.4h.6M59.5 140.4h-.8M59.7 140.1v-.7M59.7 140.6v.8M60 140.4h.7"/>
<path d="M74.5 140.4h-.8M74.7 140.1v-.7M74.7 140.6v.8M75 140.4h.7M89.5 140.4h-.7M89.7 140.1v-.6M89.7 140.6v.7M90 140.4h.6M104.5 140.4h-.8M104.7 140.1v-.7M104.7 140.6v.8M105 140.4h.7"/>
<path d="M119.5 140.4h-.7M119.7 140.1v-.6M119.7 140.6v.7M120 140.4h.6M134.5 140.4h-.7M134.7 140.1v-.6M134.7 140.6v.7M135 140.4h.6M149.5 140.4h-.7M149.7 140.1v-.6M149.7 140.6v.7M150 140.4h.6"/>
<path d="M164.5 140.4h-.7M164.7 140.1v-.6M164.7 140.6v.7M165 140.4h.6M179.5 140.4h-.7M179.7 140.1v-.6M179.7 140.6v.7M180 140.4h.6"/>
</g>
<path d="M29.7 52.4v9M44.7 52.4v9M59.7 52.4v9M74.7 52.4v9M89.7 52.4v9M104.7 52.4v9M119.7 52.4v9M134.7 52.4v9M149.7 52.4v9M164.7 52.4v9M179.7 52.4v9" fill="none" stroke="#000" stroke-width=".3" stroke-dasharray="30.5 1.3 1.3 1.3" stroke-dashoffset="27.9"/>
<path d="M197.2 125.9h-5.6" fill="none" stroke="#000" stroke-width=".3" stroke-dasharray="30.5 1.3 1.3 1.3" stroke-dashoffset="29.6"/>
<path d="M195.6 110.9h-4.2M195.6 133.4h-4.2" fill="none" stroke="#000" stroke-width=".3" stroke-dasharray="30.5 1.3 1.3 1.3" stroke-dashoffset="30.3"/>
<path d="M24 60.9h171" fill="none" stroke="#000" stroke-width=".3" stroke-dasharray="30.5 1.3 1.3 1.3" stroke-dashoffset="-1.7"/>
<path d="M195.7 60.9h-4M196 60.7v-4M196 61.2v4M196.2 60.9h4" fill="none" stroke="#000" stroke-width=".3" stroke-dasharray="30.5 1.3 1.3 1.3" stroke-dashoffset="30.4"/>
<path d="M276.6 60.9h45.7" fill="none" stroke="#000" stroke-width=".3" stroke-dasharray="30.5 1.3 1.3 1.3" stroke-dashoffset="9.5"/>
<path d="M283.6 59.7v-20.4" fill="none" stroke="#000" stroke-width=".3" stroke-dasharray="30.5 1.3 1.3 1.3" stroke-dashoffset="22.2"/>
<path d="M192.2 140.4h-168.2" fill="none" stroke="#000" stroke-width=".3" stroke-dasharray="30.5 1.3 1.3 1.3" stroke-dashoffset="-.3"/>
<path d="M196 136.6v-30.2" fill="none" stroke="#000" stroke-width=".3" stroke-dasharray="30.5 1.3 1.3 1.3" stroke-dashoffset="15.1"/>
<path d="M196 107.1v-14.4" fill="none" stroke="#000" stroke-width=".3" stroke-dasharray="30.5 1.3 1.3 1.3" stroke-dashoffset="25.2"/>
<g fill="#000">
<path d="M26 148.8l3.3-.5v1zM192.7 148.3l3.3 .5-3.3 .5z"/>
<path d="M206 137.1h1l-.5 3.3zM206.5 94.1l.5 3.4h-1z"/>
<path d="M365.5 211.6a.34 .34 0 0 0 .2 .6 .34 .34 0 0 0 .4-.4 .34 .34 0 0 0-.5-.2l.2 .3zM360.2 212.9a.34 .34 0 0 0 .1 .5 .34 .34 0 0 0 .5-.3 .34 .34 0 0 0-.5-.3l.1 .3zM354.7 215.9a.34 .34 0 0 0 .1 .5 .34 .34 0 0 0 .4-.3 .34 .34 0 0 0-.5-.3l.2 .3zM349.7 221a.34 .34 0 0 0 .1 .5 .34 .34 0 0 0 .5-.3 .34 .34 0 0 0-.5-.3l.1 .3-.1-.3zM297.6 64.2l.4 3.3h-1z"/>
<path d="M373 207l.2 .2-.3-.1a.34 .34 0 0 0 .3 .5 .34 .34 0 0 0 .3-.5 .34 .34 0 0 0-.5-.1zM271 186.7a.34 .34 0 0 0 0 .4 .34 .34 0 0 0 .5 .1 .34 .34 0 0 0 .1-.5l-.3 .2 .3-.2z"/>
</g>
<text font-size="5.6" x="222.2" y="259.1">Tuyauterie 05_5050 - Sortie étage 2</text>
<text font-size="4.9" x="222.2" y="268.4">N° plan : VPUR04_2A_CAD_ASS_050423</text>
<g font-size="4.8">
<text x="5.9" y="25.7">A</text>
<text x="252.1" y="160.1" transform="rotate(33 252.1 160.1)">Sens du fluide</text>
<text x="26.5" y="291.4">1</text>
<text x="386.5" y="291.4">8</text>
</g>
<g font-size="4.7">
<text x="26.3" y="9.1">1</text>
<text x="83.8" y="9.1">2</text>
<text x="133.8" y="9.1">3</text>
<text x="183.8" y="9.1">4</text>
<text x="233.8" y="9.1">5</text>
<text x="283.8" y="9.1">6</text>
<text x="333.8" y="9.1">7</text>
<text x="386.3" y="9.1">8</text>
<text x="410.7" y="26.2">A</text>
<text x="6.1" y="75">B</text>
<text x="411.1" y="75.5">B</text>
<text x="5.6" y="125">C</text>
<text x="410.5" y="125.5">C</text>
<text x="5.7" y="175">D</text>
<text x="410.7" y="175.5">D</text>
<text x="6.2" y="225">E</text>
<text x="411.2" y="225.5">E</text>
<text x="6.3" y="274.3">F</text>
<text x="411.3" y="274.7">F</text>
<text x="84.1" y="291.4">2</text>
<text x="134.1" y="291.4">3</text>
<text x="184.1" y="291.4">4</text>
<text x="234.1" y="291.4">5</text>
<text x="284.1" y="291.4">6</text>
<text x="334.1" y="291.4">7</text>
</g>
<g font-size="4.2">
<text x="16" y="210.2">Repère(s) : 05_5050</text>
<text x="16" y="215.4">Matière : INOX 304L Décapé passivé</text>
<text x="16" y="220.6">Fluide(s) : Biomethane</text>
<text x="16" y="225.9">Pression max admissible (PS) : 16 barg</text>
<text x="16" y="231.1">Température min/max admissible (TS) : 0 / 50°C</text>
<text x="16" y="236.3">Norme de bride : NF EN 1092-1</text>
</g>
<text font-size="3.9" x="404.3" y="285.3">1/1</text>
<g font-size="3.5">
<text x="273.9" y="22.6">05PCV542R</text>
<text x="310.5" y="47.9" transform="rotate(-90 310.5 47.9)">MV-INST + 05PT542R</text>
<text x="295.7" y="51.5" transform="rotate(-90 295.7 51.5)">05MV701</text>
<text x="303.3" y="51.8" transform="rotate(-90 303.3 51.8)">05TT542R</text>
<text x="318.4" y="50" transform="rotate(-90 318.4 50)">MV-MES</text>
<text x="304.3" y="72.2">Support pour plaque DESP</text>
<text x="205.7" y="121.4" transform="rotate(-90 205.7 121.4)">(925)</text>
<text x="105.9" y="148">(3400)</text>
<text x="176.1" y="196.3">Tuyauterie 05_5050</text>
<text x="176.1" y="200.8">Voir plan : VPUR04_2A_CAD_TUY_050423</text>
<text x="390.5" y="220.2">2</text>
<text x="379.7" y="225.5">1</text>
<text x="363.4" y="233.4">5</text>
<text x="371.8" y="229.4">6</text>
<text x="379.7" y="233.1">3</text>
<text x="354.5" y="237.8">1</text>
<text x="16" y="241">Fabrication et montage selon cahier des charges chaudronnerie</text>
<text x="354.5" y="245.4">3</text>
<text x="15.8" y="248.3">Rep</text>
<text x="48.8" y="248.3">Description</text>
<text x="94.6" y="248.3">Référence (A titre indicatif)</text>
<text x="140.7" y="248.3">Qté</text>
<text x="152.9" y="248.3">Fourniture</text>
<text x="18.1" y="253.9">1</text>
<text x="23.4" y="253.9">Bouchon male DN15</text>
<text x="100.6" y="253.9">5256</text>
<text x="118" y="253.9">BENE INOX</text>
<text x="142.6" y="253.9">2</text>
<text x="147.5" y="253.9">SOUS-TRAITANT</text>
<text x="18.1" y="258.8">2</text>
<text x="23.4" y="258.8">Vanne de régulation DN50</text>
<text x="100.7" y="258.8">3241</text>
<text x="120" y="258.8">SAMSON</text>
<text x="142.6" y="258.8">1</text>
<text x="152.2" y="258.8">PRODEVAL</text>
<text x="18.1" y="264.4">3</text>
<text x="18.1" y="269.3">4</text>
<text x="23.4" y="264.4">Vanne RBS monobloc femelle DN15</text>
<text x="23.4" y="269.3">Vanne RBS monobloc papillon femelle DN15</text>
<text x="98.4" y="269.3">625i PA</text>
<text x="101.6" y="264.4">627</text>
<text x="120.3" y="264.4">SOLYRO</text>
<text x="120.3" y="269.3">SOLYRO</text>
<text x="142.6" y="264.4">2</text>
<text x="142.6" y="269.3">1</text>
<text x="152.2" y="264.4">PRODEVAL</text>
<text x="152.2" y="269.3">PRODEVAL</text>
<text x="326.2" y="267.8">Révision : 02</text>
<text x="351.1" y="269.4">Client :</text>
<text x="18.1" y="274.9">5</text>
<text x="23.4" y="274.9">Transmetteur de pression 1/2&quot;</text>
<text x="100.9" y="274.9">Y91</text>
<text x="120.1" y="274.9">BAUMER</text>
<text x="142.6" y="274.9">1</text>
<text x="152.2" y="274.9">PRODEVAL</text>
<text x="222.2" y="274.8">Dessiné par : J. PHAM (Reyes)</text>
<text x="296.9" y="274.7">Format : A3</text>
<text x="351.1" y="274.6">Site :</text>
<text x="18.1" y="280.4">6</text>
<text x="23.4" y="280.4">Sonde de température</text>
<text x="100.5" y="280.4">P601</text>
<text x="120.1" y="280.4">BAUMER</text>
<text x="142.6" y="280.4">1</text>
<text x="152.2" y="280.4">PRODEVAL</text>
<text x="222.2" y="279.9">Verifié par : J. BILLON (Reyes)</text>
<text x="297" y="279.8">Echelle : 1:20</text>
<text x="351.1" y="280.1">Projet : Valorisation du biogaz</text>
</g>
<text font-size="3.5" fill="#f00" x="293" y="33.1">R02</text>
<text font-size="3.2" x="390.5" y="285.3">Folio :</text>
<g font-size="2.8">
<text x="324.4" y="274.6">Date : 24/06/2022</text>
<text x="222.2" y="285.1">Commentaire :</text>
</g>
<g font-size="1.9">
<text x="352.2" y="284.1">Reproduction interdite sans autorisation</text>
<text x="360.7" y="285.9">(Loi du 17 Mars 1957)</text>
</g>
</svg>
